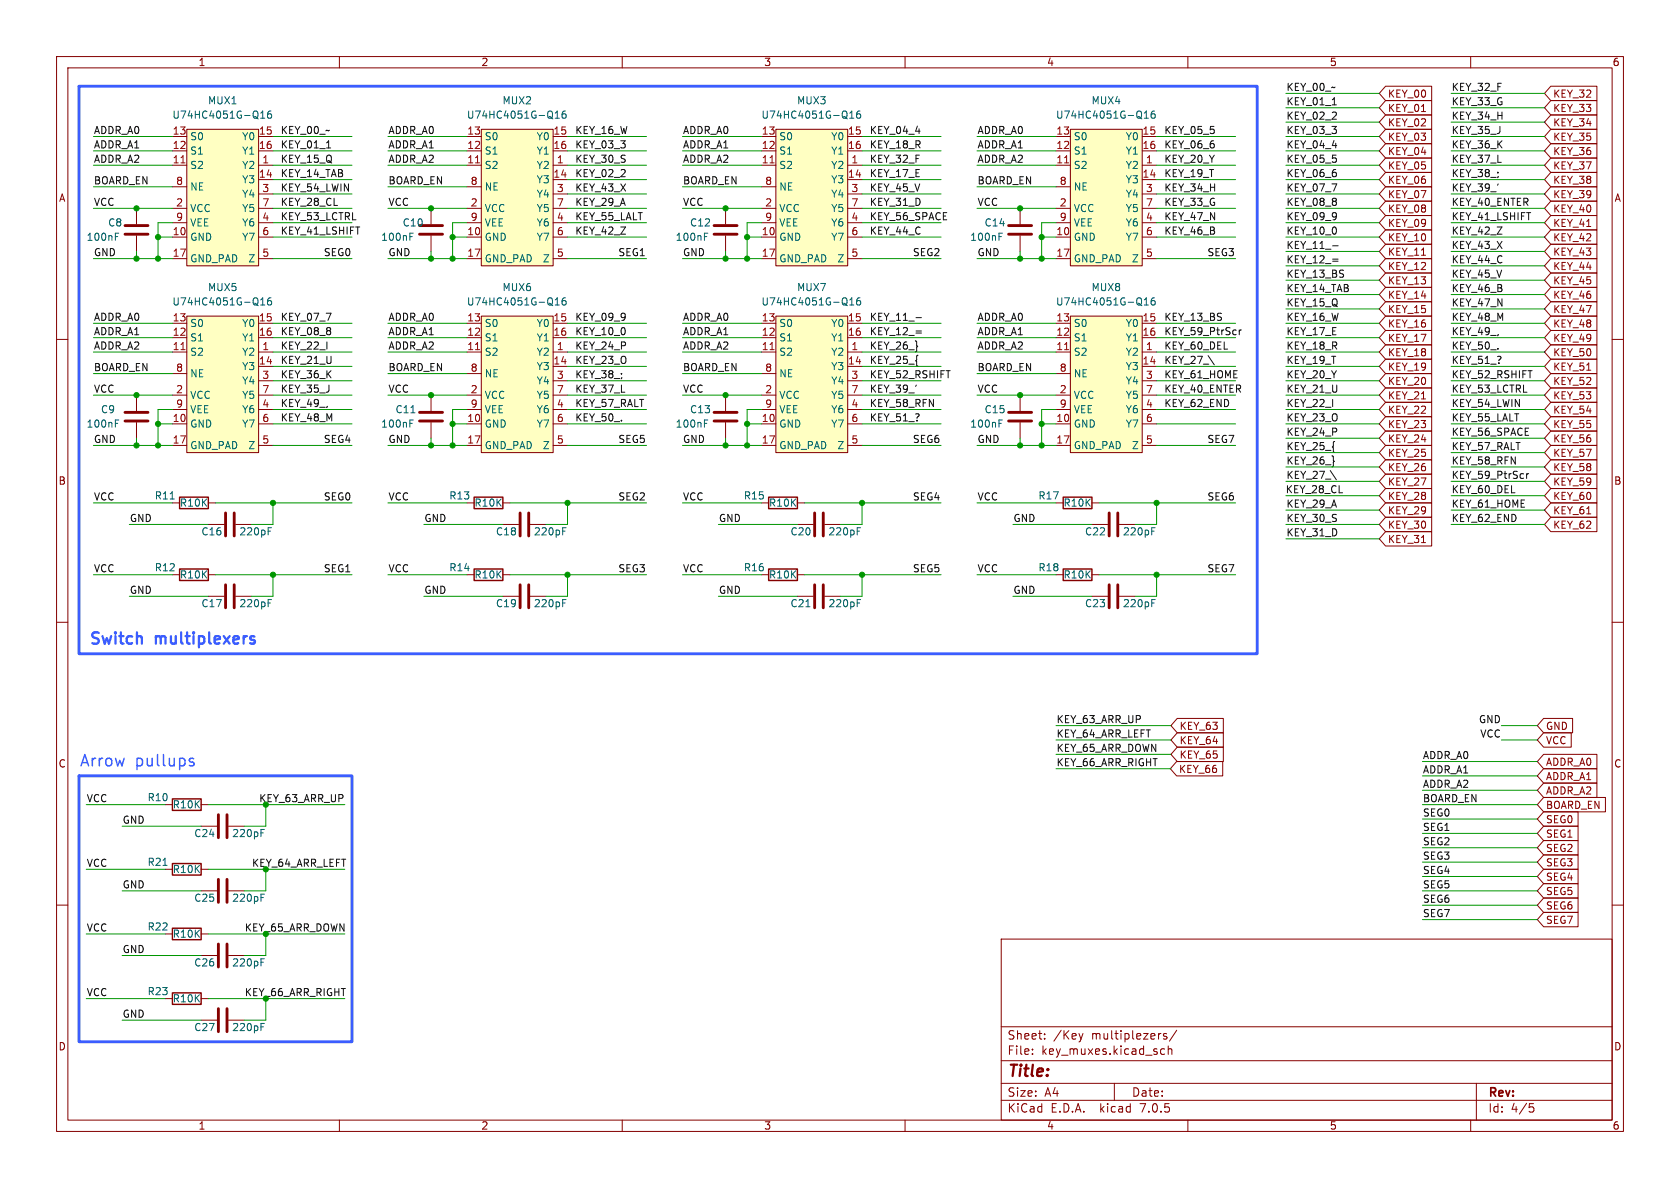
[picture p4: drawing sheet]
<svg xmlns="http://www.w3.org/2000/svg" width="297mm" height="210mm" viewBox="0 0 297 210" stroke-linecap="round" stroke-linejoin="round" font-family="sans-serif">
<g fill="none" stroke="#840000" stroke-width=".18">
<path d="M10 10h277v190h-277zM12 12h273v186h-273zM60 10v2M110 10v2M160 10v2M210 10v2M245 17.8h8.1v2.5h-8.1l-1.2-1.2zM245 15.2h8.1v2.6h-8.1l-1.2-1.3zM260 10v2M274.2 17.8h8.1v2.5h-8.1l-1.2-1.2zM274.2 15.2h8.1v2.6h-8.1l-1.2-1.3zM24.1 36.8v2.8"/>
<path d="M30.5 29.2h2.5M30.5 26.7h2.5M30.5 24.1h2.5M30.5 36.8h2.5M30.5 39.4h2.5M30.5 33h2.5M33 22.9h12.7v24.1h-12.7zM34.3 22.9h.1M38.1 22.9h.1M45.7 29.2h2.6M45.7 26.7h2.6M45.7 24.1h2.6"/>
<path d="M45.7 31.8h2.6M45.7 36.8h2.6M45.7 34.3h2.6M45.7 39.4h2.6M76.2 36.8v2.8M82.5 29.2h2.6M82.5 26.7h2.6M82.5 24.1h2.6M82.5 36.8h2.6M82.5 39.4h2.6M82.5 33h2.6M85.1 22.9h12.7v24.1h-12.7z"/>
<path d="M86.4 22.9h.1M90.2 22.9h.1M97.8 29.2h2.5M97.8 26.7h2.5M97.8 24.1h2.5M97.8 31.8h2.5M97.8 36.8h2.5M97.8 34.3h2.5M97.8 39.4h2.5M128.3 36.8v2.8M134.6 29.2h2.6M134.6 26.7h2.6"/>
<path d="M134.6 24.1h2.6M134.6 36.8h2.6M134.6 39.4h2.6M134.6 33h2.6M137.2 22.9h12.7v24.1h-12.7zM138.4 22.9h.1M142.2 22.9h.1M149.9 29.2h2.5M149.9 26.7h2.5M149.9 24.1h2.5M149.9 31.8h2.5M149.9 36.8h2.5"/>
<path d="M149.9 34.3h2.5M149.9 39.4h2.5M180.3 36.8v2.8M186.7 29.2h2.5M186.7 26.7h2.5M186.7 24.1h2.5M186.7 36.8h2.5M186.7 39.4h2.5M186.7 33h2.5M189.2 22.9h12.7v24.1h-12.7zM190.5 22.9h.1M194.3 22.9h.1"/>
<path d="M201.9 29.2h2.6M201.9 26.7h2.6M201.9 24.1h2.6M201.9 31.8h2.6M201.9 36.8h2.6M201.9 34.3h2.6M201.9 39.4h2.6M245 30.5h8.1v2.5h-8.1l-1.2-1.2zM245 22.9h8.1v2.5h-8.1l-1.2-1.3zM245 25.4h8.1v2.5h-8.1l-1.2-1.2zM245 33h8.1v2.6h-8.1l-1.2-1.3zM245 38.1h8.1v2.5h-8.1l-1.2-1.2z"/>
<path d="M245 35.6h8.1v2.5h-8.1l-1.2-1.3zM245 27.9h8.1v2.6h-8.1l-1.2-1.3zM245 20.3h8.1v2.6h-8.1l-1.2-1.3zM274.2 38.1h8.1v2.5h-8.1l-1.2-1.2zM274.2 30.5h8.1v2.5h-8.1l-1.2-1.2zM274.2 33h8.1v2.6h-8.1l-1.2-1.3zM274.2 27.9h8.1v2.6h-8.1l-1.2-1.3zM274.2 35.6h8.1v2.5h-8.1l-1.2-1.3zM274.2 25.4h8.1v2.5h-8.1l-1.2-1.2zM274.2 22.9h8.1v2.5h-8.1l-1.2-1.3zM274.2 20.3h8.1v2.6h-8.1l-1.2-1.3zM10 60h2"/>
<path d="M24.1 41.7v2.8M30.5 41.9h2.5M30.5 45.7h2.5M30.5 59.7h2.5M30.5 57.2h2.5M33 55.9h12.7v24.1h-12.7zM34.3 55.9h.1M38.1 55.9h.1M45.7 41.9h2.6M45.7 45.7h2.6M45.7 59.7h2.6M45.7 57.2h2.6"/>
<path d="M76.2 41.7v2.8M82.5 41.9h2.6M82.5 45.7h2.6M82.5 59.7h2.6M82.5 57.2h2.6M85.1 55.9h12.7v24.1h-12.7zM86.4 55.9h.1M90.2 55.9h.1M97.8 41.9h2.5M97.8 45.7h2.5M97.8 59.7h2.5M97.8 57.2h2.5"/>
<path d="M128.3 41.7v2.8M134.6 41.9h2.6M134.6 45.7h2.6M134.6 59.7h2.6M134.6 57.2h2.6M137.2 55.9h12.7v24.1h-12.7zM138.4 55.9h.1M142.2 55.9h.1M149.9 41.9h2.5M149.9 45.7h2.5M149.9 59.7h2.5M149.9 57.2h2.5"/>
<path d="M180.3 41.7v2.8M186.7 41.9h2.5M186.7 45.7h2.5M186.7 59.7h2.5M186.7 57.2h2.5M189.2 55.9h12.7v24.1h-12.7zM190.5 55.9h.1M194.3 55.9h.1M201.9 41.9h2.6M201.9 45.7h2.6M201.9 59.7h2.6M201.9 57.2h2.6"/>
<path d="M245 48.3h8.1v2.5h-8.1l-1.2-1.3zM245 53.3h8.1v2.6h-8.1l-1.2-1.3zM245 50.8h8.1v2.5h-8.1l-1.2-1.2zM245 58.4h8.1v2.6h-8.1l-1.2-1.3zM245 45.7h8.1v2.6h-8.1l-1.2-1.3zM245 40.6h8.1v2.6h-8.1l-1.2-1.3zM245 55.9h8.1v2.5h-8.1l-1.2-1.2zM245 43.2h8.1v2.5h-8.1l-1.2-1.2zM274.2 45.7h8.1v2.6h-8.1l-1.2-1.3zM274.2 43.2h8.1v2.5h-8.1l-1.2-1.2zM274.2 50.8h8.1v2.5h-8.1l-1.2-1.2zM274.2 48.3h8.1v2.5h-8.1l-1.2-1.3z"/>
<path d="M274.2 40.6h8.1v2.6h-8.1l-1.2-1.3zM274.2 55.9h8.1v2.5h-8.1l-1.2-1.2zM274.2 58.4h8.1v2.6h-8.1l-1.2-1.3zM274.2 53.3h8.1v2.6h-8.1l-1.2-1.3zM285 60h2M24.1 69.9v2.7M24.1 74.7v2.8M30.5 62.2h2.5M30.5 74.9h2.5M30.5 78.7h2.5M30.5 69.9h2.5M30.5 72.4h2.5"/>
<path d="M30.5 66h2.5M45.7 62.2h2.6M45.7 74.9h2.6M45.7 64.8h2.6M45.7 78.7h2.6M45.7 69.9h2.6M45.7 67.3h2.6M45.7 72.4h2.6M76.2 69.9v2.7M76.2 74.7v2.8M82.5 62.2h2.6M82.5 74.9h2.6"/>
<path d="M82.5 78.7h2.6M82.5 69.9h2.6M82.5 72.4h2.6M82.5 66h2.6M97.8 62.2h2.5M97.8 74.9h2.5M97.8 64.8h2.5M97.8 78.7h2.5M97.8 69.9h2.5M97.8 67.3h2.5M97.8 72.4h2.5M128.3 69.9v2.7"/>
<path d="M128.3 74.7v2.8M134.6 62.2h2.6M134.6 74.9h2.6M134.6 78.7h2.6M134.6 69.9h2.6M134.6 72.4h2.6M134.6 66h2.6M149.9 62.2h2.5M149.9 74.9h2.5M149.9 64.8h2.5M149.9 78.7h2.5M149.9 69.9h2.5"/>
<path d="M149.9 67.3h2.5M149.9 72.4h2.5M180.3 69.9v2.7M180.3 74.7v2.8M186.7 62.2h2.5M186.7 74.9h2.5M186.7 78.7h2.5M186.7 69.9h2.5M186.7 72.4h2.5M186.7 66h2.5M201.9 62.2h2.6M201.9 74.9h2.6"/>
<path d="M201.9 64.8h2.6M201.9 78.7h2.6M201.9 69.9h2.6M201.9 67.3h2.6M201.9 72.4h2.6M245 76.2h8.1v2.5h-8.1l-1.2-1.2zM245 68.6h8.1v2.5h-8.1l-1.2-1.2zM245 66h8.1v2.6h-8.1l-1.2-1.3zM245 71.1h8.1v2.6h-8.1l-1.2-1.3zM245 78.7h8.1v2.6h-8.1l-1.2-1.3zM245 73.7h8.1v2.5h-8.1l-1.2-1.3zM245 61h8.1v2.5h-8.1l-1.2-1.3z"/>
<path d="M245 63.5h8.1v2.5h-8.1l-1.2-1.2zM274.2 76.2h8.1v2.5h-8.1l-1.2-1.2zM274.2 73.7h8.1v2.5h-8.1l-1.2-1.3zM274.2 71.1h8.1v2.6h-8.1l-1.2-1.3zM274.2 68.6h8.1v2.5h-8.1l-1.2-1.2zM274.2 61h8.1v2.5h-8.1l-1.2-1.3zM274.2 66h8.1v2.6h-8.1l-1.2-1.3zM274.2 78.7h8.1v2.6h-8.1l-1.2-1.3zM274.2 63.5h8.1v2.5h-8.1l-1.2-1.2zM30.5 88.9h1.2M36.8 88.9h1.3M36.8 92.7h2.8"/>
<path d="M41.7 92.7h2.7M82.5 88.9h1.3M88.9 88.9h1.3M88.9 92.7h2.8M93.7 92.7h2.8M134.6 88.9h1.3M141 88.9h1.2M141 92.7h2.8M145.8 92.7h2.8M186.7 88.9h1.3M193 88.9h1.3M193 92.7h2.8"/>
<path d="M197.9 92.7h2.8M245 91.4h8.1v2.6h-8.1l-1.2-1.3zM245 94h8.1v2.5h-8.1l-1.2-1.2zM245 86.4h8.1v2.5h-8.1l-1.2-1.3zM245 81.3h8.1v2.5h-8.1l-1.2-1.2zM245 83.8h8.1v2.6h-8.1l-1.2-1.3zM245 88.9h8.1v2.5h-8.1l-1.2-1.2zM274.2 91.4h8.1v2.6h-8.1l-1.2-1.3zM274.2 81.3h8.1v2.5h-8.1l-1.2-1.2zM274.2 83.8h8.1v2.6h-8.1l-1.2-1.3zM274.2 88.9h8.1v2.5h-8.1l-1.2-1.2zM274.2 86.4h8.1v2.5h-8.1l-1.2-1.3z"/>
<path d="M10 110h2M30.5 101.6h1.2M36.8 101.6h1.3M36.8 105.4h2.8M41.7 105.4h2.7M82.5 101.6h1.3M88.9 101.6h1.3M88.9 105.4h2.8M93.7 105.4h2.8M134.6 101.6h1.3M141 101.6h1.2M141 105.4h2.8"/>
<path d="M145.8 105.4h2.8M186.7 101.6h1.3M193 101.6h1.3M193 105.4h2.8M197.9 105.4h2.8M285 110h2M208 134.6h8.2v2.6h-8.2l-1.1-1.3zM208.1 129.5h8.2v2.6h-8.2l-1.1-1.3zM208.1 132.1h8.2v2.5h-8.2l-1.1-1.2zM208.1 127h8.2v2.5h-8.2l-1.1-1.2zM272.9 133.3h9.4v2.6h-9.4l-1.1-1.3zM272.9 135.9h9.4v2.5h-9.4l-1.1-1.2z"/>
<path d="M272.9 127h5.1v2.5h-5.1l-1.1-1.2zM272.9 129.5h4.9v2.6h-4.9l-1.1-1.3zM272.9 138.4h9.4v2.6h-9.4l-1.1-1.3zM10 160h2M29.2 153.7h1.3M29.2 142.2h1.3M35.6 153.7h1.2M35.6 142.2h1.2M35.6 157.5h2.8M35.6 146.1h2.8M40.4 157.5h2.8M40.4 146.1h2.8"/>
<path d="M272.9 153.7h6.1v2.5h-6.1l-1.1-1.3zM272.9 141h10.9v2.5h-10.9l-1.1-1.3zM272.9 158.7h6.1v2.6h-6.1l-1.1-1.3zM272.9 146h6.1v2.6h-6.1l-1.1-1.3zM272.9 151.1h6.1v2.6h-6.1l-1.1-1.3zM272.9 143.5h6.1v2.6h-6.1l-1.1-1.3zM272.9 148.6h6.1v2.5h-6.1l-1.1-1.2zM272.9 156.2h6.1v2.6h-6.1l-1.1-1.3zM285 160h2M29.2 176.5h1.3M29.2 165.1h1.3M35.6 168.9h2.8"/>
<path d="M35.6 176.5h1.2M35.6 165.1h1.2M40.4 168.9h2.8M177 166h108v32h-108zM272.9 161.3h6.1v2.5h-6.1l-1.1-1.2zM35.6 180.3h2.8M40.4 180.3h2.8M60 198v2M110 198v2M160 198v2M177 194.5h108M177 191.5h108"/>
<path d="M177 187.5h108M177 181.5h108M182.5 186.3v.1M182.5 185.5v.1M184.7 183.6v.1M184.7 182.8v.1M190.7 182.7l.4 1M191.1 183.7l-.1 .4M191.5 182.7l-.4 1M197 191.5v3M205.9 185.5l-.4-.1-.3 .3v.4l.1 .2h.6M206.2 182.8l-.3-.1-.2 .2v.2l.5 .2v.3h-.5"/>
<path d="M206.5 185.5l.2-.1 .4 .1 .1 .9M206.5 184.9v1.5M208 182.1l-1.3 2M210 198v2M260 198v2M261 191.5v6.5M270.4 195.1h.7M270.5 195.7h.4l.3 .3-.2 .5-.5 .1"/>
</g>
<path d="M31.7 87.9h5.1v2h-5.1zM83.8 87.9h5.1v2h-5.1zM135.9 87.9h5.1v2h-5.1zM188 87.9h5v2h-5zM31.7 100.6h5.1v2h-5.1zM83.8 100.6h5.1v2h-5.1zM135.9 100.6h5.1v2h-5.1zM188 100.6h5v2h-5zM30.5 152.7h5.1v2h-5.1zM30.5 141.2h5.1v2.1h-5.1zM30.5 175.5h5.1v2h-5.1zM30.5 164.1h5.1v2h-5.1z" fill="none" stroke="#840000" stroke-width=".25"/>
<g fill="none" stroke="#840000" stroke-width=".51">
<path d="M22.1 39.9h4.1M74.2 39.9h4M126.2 39.9h4.1M178.3 39.9h4.1M22.1 41.4h4.1M74.2 41.4h4M126.2 41.4h4.1M178.3 41.4h4.1M22.1 74.4h4.1M22.1 72.9h4.1M74.2 74.4h4M74.2 72.9h4"/>
<path d="M126.2 74.4h4.1M126.2 72.9h4.1M178.3 74.4h4.1M178.3 72.9h4.1M39.9 90.7v4M41.4 90.7v4M91.9 90.7v4M93.5 90.7v4M144 90.7v4M145.5 90.7v4M196.1 90.7v4M197.6 90.7v4"/>
<path d="M39.9 103.4v4M41.4 103.4v4M91.9 103.4v4M93.5 103.4v4M144 103.4v4M145.5 103.4v4M196.1 103.4v4M197.6 103.4v4M38.6 144v4.1M38.6 155.4v4.1M40.1 144v4.1M40.1 155.4v4.1"/>
<path d="M38.6 166.9v4M38.6 178.3v4.1M40.1 166.9v4M40.1 178.3v4.1"/>
</g>
<g fill="none" stroke="#006464" stroke-width=".18">
<path d="M46.1 20l.3-.4v1.3M47.9 19.6l-.4 .1a.86 .86 0 0 0 0 1.2l.5-.1v-.4l-.2-.3-.4 .1-.1 .2M98.2 20l.3-.4v1.3M100 19.6l-.4 .1a.86 .86 0 0 0 0 1.2l.4-.1 .1-.4-.3-.3-.3 .1-.1 .2M150.2 20l.4-.4v1.3M152 19.6l-.3 .1a.86 .86 0 0 0 0 1.2l.4-.1 .1-.4-.3-.3-.3 .1-.2 .2M202.3 20l.4-.4v1.3M204.1 19.6l-.4 .1a.86 .86 0 0 0 0 1.2l.5-.1v-.4l-.2-.3-.4 .1-.1 .2M46.1 20.9h.7M98.2 20.9h.7M150.2 20.9h.7M202.3 20.9h.7"/>
<path d="M20.4 41.2h.6M46.1 53l.3-.4v1.3M46.1 53.9h.7M47.9 52.6l-.4 .1a.86 .86 0 0 0 0 1.2l.5-.1v-.4l-.2-.3-.4 .1-.1 .2M72.5 41.2h.6M98.2 53.9h.7M98.2 53l.3-.4v1.3M100 52.6l-.4 .1a.86 .86 0 0 0 0 1.2l.4-.1 .1-.4-.3-.3-.3 .1-.1 .2M124.5 41.2h.6M150.2 53.9h.7M150.2 53l.4-.4v1.3M152 52.6l-.3 .1a.86 .86 0 0 0 0 1.2l.4-.1 .1-.4-.3-.3-.3 .1-.2 .2"/>
<path d="M176.6 41.2h.6M202.3 53.9h.7M202.3 53l.4-.4v1.3M204.1 52.6l-.4 .1a.86 .86 0 0 0 0 1.2l.5-.1v-.4l-.2-.3-.4 .1-.1 .2M20.4 74.2h.6M72.5 74.2h.6M124.5 74.2h.6M176.6 74.2h.6M47.4 93.3h.6M99.5 93.3h.6M151.5 93.3h.6M203.6 93.3h.6"/>
<path d="M47.4 106h.6M99.5 106h.6M151.5 106h.6M203.6 106h.6M46.1 158.1h.6M46.1 146.6h.6M46.1 169.5h.6M46.1 180.9h.6"/>
</g>
<g fill="#ffffc2" stroke="#ffffc2" stroke-width=".18">
<path d="M33 22.9h12.7v24.1h-12.7z"/>
<path d="M85.1 55.9h12.7v24.1h-12.7z"/>
<path d="M137.2 22.9h12.7v24.1h-12.7z"/>
<path d="M85.1 22.9h12.7v24.1h-12.7z"/>
<path d="M189.2 55.9h12.7v24.1h-12.7z"/>
<path d="M189.2 22.9h12.7v24.1h-12.7z"/>
<path d="M137.2 55.9h12.7v24.1h-12.7z"/>
<path d="M33 55.9h12.7v24.1h-12.7z"/>
</g>
<path d="M32 28.8h.7M84.1 28.8h.7M136.1 28.8h.8M188.2 28.8h.7M32 61.8h.7M84.1 61.8h.7M136.1 61.8h.8M188.2 61.8h.7" fill="none" stroke="#a90000" stroke-width=".18"/>
<g fill="none" stroke="#0f0f0f" stroke-width=".18">
<path d="M235.5 18.5h.8M57.7 26.2h.8M161.9 56.2h1M161.9 58.5h1M161.9 58.9h1M219.1 58.3v.9M219.4 58.3l-.3 .3M235.6 45.8h1M235.6 46.2h1M235.6 43.5h1M162.2 64.7h.1M162.2 62.8h.1"/>
<path d="M213.6 62.9l1.1 1.6M235.9 80h.1M235.9 78h.1M235.2 83.2l1.1 1.6M269.9 83.7v.9M270.2 83.7l-.3 .3"/>
</g>
<path d="M44.5 113.1l.5 .1 .1 .3-.3 .3h-.4M44.5 112.5h.5" fill="none" stroke="#3b5dff" stroke-width=".4"/>
<path d="M14 15.2h208.2v100.4h-208.2zM14 137.2h48.2v47h-48.2z" fill="none" stroke="#3b5dff" stroke-width=".5"/>
<g fill="none" stroke="#009600" stroke-width=".18">
<path d="M227.3 19.1h16.5M227.3 16.5h16.5M256.5 19.1h16.5M256.5 16.5h16.5M16.5 36.8h14M16.5 24.1h14M16.5 26.7h14M16.5 29.2h14M16.5 33h14M30.5 39.4h-2.6v6.3M48.3 36.8h13.9M48.3 24.1h13.9"/>
<path d="M48.3 26.7h13.9M48.3 29.2h13.9M48.3 39.4h13.9M48.3 31.8h13.9M48.3 34.3h13.9M68.6 36.8h13.9M68.6 24.1h13.9M68.6 26.7h13.9M68.6 29.2h13.9M68.6 33h13.9M82.5 39.4h-2.5v6.3M100.3 36.8h14"/>
<path d="M100.3 24.1h14M100.3 26.7h14M100.3 29.2h14M100.3 39.4h14M100.3 31.8h14M100.3 34.3h14M120.6 36.8h14M120.6 24.1h14M120.6 26.7h14M120.6 29.2h14M120.6 33h14M134.6 39.4h-2.5v6.3"/>
<path d="M152.4 36.8h14M152.4 24.1h14M152.4 26.7h14M152.4 29.2h14M152.4 39.4h14M152.4 31.8h14M152.4 34.3h14M172.7 36.8h14M172.7 24.1h14M172.7 26.7h14M172.7 29.2h14M172.7 33h14"/>
<path d="M186.7 39.4h-2.6v6.3M204.5 36.8h13.9M204.5 24.1h13.9M204.5 26.7h13.9M204.5 29.2h13.9M204.5 39.4h13.9M204.5 31.8h13.9M204.5 34.3h13.9M227.3 36.8h16.5M227.3 24.1h16.5M227.3 26.7h16.5M227.3 29.2h16.5"/>
<path d="M227.3 39.4h16.5M227.3 31.8h16.5M227.3 34.3h16.5M227.3 21.6h16.5M256.5 36.8h16.5M256.5 24.1h16.5M256.5 26.7h16.5M256.5 29.2h16.5M256.5 39.4h16.5M256.5 31.8h16.5M256.5 34.3h16.5M256.5 21.6h16.5"/>
<path d="M16.5 45.7h14M16.5 59.7h14M16.5 57.2h14M24.1 44.5v1.2M27.9 41.9h2.6M48.3 45.7h13.9M48.3 59.7h13.9M48.3 57.2h13.9M48.3 41.9h13.9M68.6 45.7h13.9M68.6 59.7h13.9M68.6 57.2h13.9"/>
<path d="M76.2 44.5v1.2M80 41.9h2.5M100.3 45.7h14M100.3 59.7h14M100.3 57.2h14M100.3 41.9h14M120.6 45.7h14M120.6 59.7h14M120.6 57.2h14M128.3 44.5v1.2M132.1 41.9h2.5M152.4 45.7h14"/>
<path d="M152.4 59.7h14M152.4 57.2h14M152.4 41.9h14M172.7 45.7h14M172.7 59.7h14M172.7 57.2h14M180.3 44.5v1.2M184.1 41.9h2.6M204.5 45.7h13.9M204.5 59.7h13.9M204.5 57.2h13.9M204.5 41.9h13.9"/>
<path d="M227.3 59.7h16.5M227.3 57.2h16.5M227.3 41.9h16.5M227.3 49.5h16.5M227.3 44.5h16.5M227.3 47h16.5M227.3 54.6h16.5M227.3 52.1h16.5M256.5 59.7h16.5M256.5 57.2h16.5M256.5 41.9h16.5M256.5 49.5h16.5"/>
<path d="M256.5 44.5h16.5M256.5 47h16.5M256.5 54.6h16.5M256.5 52.1h16.5M16.5 62.2h14M16.5 69.9h14M16.5 66h14M16.5 78.7h14M24.1 77.5v1.2M27.9 74.9h2.6M30.5 72.4h-2.6v6.3M48.3 62.2h13.9"/>
<path d="M48.3 69.9h13.9M48.3 78.7h13.9M48.3 64.8h13.9M48.3 67.3h13.9M48.3 74.9h13.9M48.3 72.4h13.9M68.6 62.2h13.9M68.6 69.9h13.9M68.6 66h13.9M68.6 78.7h13.9M76.2 77.5v1.2M80 74.9h2.5"/>
<path d="M82.5 72.4h-2.5v6.3M100.3 62.2h14M100.3 69.9h14M100.3 78.7h14M100.3 64.8h14M100.3 67.3h14M100.3 74.9h14M100.3 72.4h14M120.6 62.2h14M120.6 69.9h14M120.6 66h14M120.6 78.7h14"/>
<path d="M128.3 77.5v1.2M132.1 74.9h2.5M134.6 72.4h-2.5v6.3M152.4 62.2h14M152.4 69.9h14M152.4 78.7h14M152.4 64.8h14M152.4 67.3h14M152.4 74.9h14M152.4 72.4h14M172.7 62.2h14M172.7 69.9h14"/>
<path d="M172.7 66h14M172.7 78.7h14M180.3 77.5v1.2M184.1 74.9h2.6M186.7 72.4h-2.6v6.3M204.5 62.2h13.9M204.5 69.9h13.9M204.5 78.7h13.9M204.5 64.8h13.9M204.5 67.3h13.9M204.5 74.9h13.9M204.5 72.4h13.9"/>
<path d="M227.3 62.2h16.5M227.3 69.9h16.5M227.3 64.8h16.5M227.3 67.3h16.5M227.3 74.9h16.5M227.3 72.4h16.5M227.3 77.5h16.5M256.5 62.2h16.5M256.5 69.9h16.5M256.5 64.8h16.5M256.5 67.3h16.5M256.5 74.9h16.5"/>
<path d="M256.5 72.4h16.5M256.5 77.5h16.5M16.5 88.9h14M22.9 92.7h13.9M38.1 88.9h24.1M48.3 88.9v3.8h-3.9M68.6 88.9h13.9M74.9 92.7h14M90.2 88.9h24.1M100.3 88.9v3.8h-3.8M120.6 88.9h14M127 92.7h14"/>
<path d="M142.2 88.9h24.2M152.4 88.9v3.8h-3.8M172.7 88.9h14M179.1 92.7h13.9M194.3 88.9h24.1M204.5 88.9v3.8h-3.8M227.3 92.7h16.5M227.3 87.6h16.5M227.3 85.1h16.5M227.3 80h16.5M227.3 90.2h16.5M227.3 95.3h16.5"/>
<path d="M227.3 82.6h16.5M256.5 92.7h16.5M256.5 87.6h16.5M256.5 85.1h16.5M256.5 80h16.5M256.5 90.2h16.5M256.5 82.6h16.5M16.5 101.6h14M22.9 105.4h13.9M38.1 101.6h24.1M48.3 101.6v3.8h-3.9M68.6 101.6h13.9"/>
<path d="M74.9 105.4h14M90.2 101.6h24.1M100.3 101.6v3.8h-3.8M120.6 101.6h14M127 105.4h14M142.2 101.6h24.2M152.4 101.6v3.8h-3.8M172.7 101.6h14M179.1 105.4h13.9M194.3 101.6h24.1M204.5 101.6v3.8h-3.8M186.7 128.3h20.3"/>
<path d="M186.7 130.8h20.3M186.7 135.9h20.3M186.7 133.4h20.3M251.5 134.6h20.3M251.5 139.7h20.3M251.5 137.2h20.3M265.4 128.3h6.4M265.4 130.8h6.4M15.2 142.2h14M15.2 153.7h14M21.6 157.5h14M21.6 146.1h14"/>
<path d="M36.8 142.2h24.2M36.8 153.7h24.2M47 153.7v3.8h-3.8M47 142.2v3.9h-3.8M251.5 157.5h20.3M251.5 154.9h20.3M251.5 142.2h20.3M251.5 149.9h20.3M251.5 147.3h20.3M251.5 144.8h20.3M251.5 152.4h20.3M15.2 176.5h14"/>
<path d="M15.2 165.1h14M21.6 168.9h14M36.8 176.5h24.2M36.8 165.1h24.2M47 165.1v3.8h-3.8M47 176.5v3.8h-3.8M251.5 160h20.3M251.5 162.6h20.3M21.6 180.3h14"/>
</g>
<g fill="#009600" stroke="#009600" stroke-width=".18">
<circle cx="128.3" cy="69.9" r=".46"/>
<circle cx="128.3" cy="45.7" r=".46"/>
<circle cx="132.1" cy="45.7" r=".46"/>
<circle cx="80" cy="41.9" r=".46"/>
<circle cx="24.1" cy="45.7" r=".46"/>
<circle cx="27.9" cy="45.7" r=".46"/>
<circle cx="24.1" cy="36.8" r=".46"/>
<circle cx="27.9" cy="41.9" r=".46"/>
<circle cx="80" cy="78.7" r=".46"/>
<circle cx="76.2" cy="78.7" r=".46"/>
<circle cx="76.2" cy="69.9" r=".46"/>
<circle cx="80" cy="74.9" r=".46"/>
<circle cx="80" cy="45.7" r=".46"/>
<circle cx="76.2" cy="45.7" r=".46"/>
<circle cx="76.2" cy="36.8" r=".46"/>
<circle cx="100.3" cy="101.6" r=".46"/>
<circle cx="100.3" cy="88.9" r=".46"/>
<circle cx="48.3" cy="101.6" r=".46"/>
<circle cx="48.3" cy="88.9" r=".46"/>
<circle cx="24.1" cy="69.9" r=".46"/>
<circle cx="27.9" cy="78.7" r=".46"/>
<circle cx="24.1" cy="78.7" r=".46"/>
<circle cx="27.9" cy="74.9" r=".46"/>
<circle cx="184.1" cy="74.9" r=".46"/>
<circle cx="180.3" cy="69.9" r=".46"/>
<circle cx="128.3" cy="36.8" r=".46"/>
<circle cx="132.1" cy="41.9" r=".46"/>
<circle cx="184.1" cy="78.7" r=".46"/>
<circle cx="180.3" cy="78.7" r=".46"/>
<circle cx="204.5" cy="88.9" r=".46"/>
<circle cx="204.5" cy="101.6" r=".46"/>
<circle cx="180.3" cy="36.8" r=".46"/>
<circle cx="180.3" cy="45.7" r=".46"/>
<circle cx="184.1" cy="41.9" r=".46"/>
<circle cx="184.1" cy="45.7" r=".46"/>
<circle cx="152.4" cy="88.9" r=".46"/>
<circle cx="152.4" cy="101.6" r=".46"/>
<circle cx="128.3" cy="78.7" r=".46"/>
<circle cx="132.1" cy="74.9" r=".46"/>
<circle cx="132.1" cy="78.7" r=".46"/>
</g>
<g font-size="2.8" fill="#3b5dff">
<text x="15.6" y="114.1">Switch</text>
<text x="27.3" y="114.1">multiplexers</text>
<text x="14" y="135.6">Arrow pullups</text>
</g>
<text font-size="2.8" fill="#840000" x="178" y="190.8">Title:</text>
<g font-size="2.1" fill="#840000">
<text x="178" y="183.9">Sheet:</text>
<text x="186.2" y="183.9">/Key</text>
<text x="192.9" y="183.9">multiplezers/</text>
<text x="178" y="186.6">File:</text>
<text x="184" y="186.6">key_muxes.kicad_sch</text>
<text x="178" y="196.8">KiCad</text>
<text x="178" y="194">Size:</text>
<text x="184.6" y="194">A4</text>
<text x="185.7" y="196.8">E.D.A.</text>
<text x="194.4" y="196.8">kicad</text>
<text x="200" y="194">Date:</text>
<text x="201.5" y="196.8">7.0.5</text>
<text x="263" y="194.2">Rev:</text>
<text x="263" y="196.8">Id:</text>
<text x="267" y="196.8">4/5</text>
</g>
<g font-size="1.8" fill="#840000">
<text x="35" y="11.8">1</text>
<text x="85" y="11.8">2</text>
<text x="135" y="11.8">3</text>
<text x="185" y="11.8">4</text>
<text x="235" y="11.8">5</text>
<text x="285" y="11.8">6</text>
<text x="245.3" y="17.4">KEY_00</text>
<text x="274.5" y="17.4">KEY_32</text>
<text x="245.3" y="20">KEY_01</text>
<text x="245.3" y="22.5">KEY_02</text>
<text x="274.5" y="20">KEY_33</text>
<text x="274.5" y="22.5">KEY_34</text>
<text x="245.3" y="25">KEY_03</text>
<text x="245.3" y="27.6">KEY_04</text>
<text x="274.5" y="27.6">KEY_36</text>
<text x="274.5" y="25">KEY_35</text>
<text x="10.4" y="35.8">A</text>
<text x="245.3" y="32.7">KEY_06</text>
<text x="245.3" y="35.2">KEY_07</text>
<text x="245.3" y="30.1">KEY_05</text>
<text x="274.5" y="32.7">KEY_38</text>
<text x="274.5" y="35.2">KEY_39</text>
<text x="274.5" y="30.1">KEY_37</text>
<text x="285.4" y="35.8">A</text>
<text x="245.3" y="40.3">KEY_09</text>
<text x="245.3" y="37.7">KEY_08</text>
<text x="274.5" y="40.3">KEY_41</text>
<text x="274.5" y="37.7">KEY_40</text>
<text x="245.3" y="47.9">KEY_12</text>
<text x="245.3" y="42.8">KEY_10</text>
<text x="245.3" y="45.4">KEY_11</text>
<text x="274.5" y="47.9">KEY_44</text>
<text x="274.5" y="45.4">KEY_43</text>
<text x="274.5" y="42.8">KEY_42</text>
<text x="245.3" y="50.4">KEY_13</text>
<text x="245.3" y="53">KEY_14</text>
<text x="274.5" y="53">KEY_46</text>
<text x="274.5" y="50.4">KEY_45</text>
<text x="245.3" y="55.5">KEY_15</text>
<text x="245.3" y="58.1">KEY_16</text>
<text x="274.5" y="58.1">KEY_48</text>
<text x="274.5" y="55.5">KEY_47</text>
<text x="245.3" y="60.6">KEY_17</text>
<text x="245.3" y="63.1">KEY_18</text>
<text x="245.3" y="65.7">KEY_19</text>
<text x="274.5" y="63.1">KEY_50</text>
<text x="274.5" y="65.7">KEY_51</text>
<text x="274.5" y="60.6">KEY_49</text>
<text x="245.3" y="70.8">KEY_21</text>
<text x="245.3" y="68.2">KEY_20</text>
<text x="274.5" y="70.8">KEY_53</text>
<text x="274.5" y="68.2">KEY_52</text>
<text x="245.3" y="73.3">KEY_22</text>
<text x="245.3" y="75.8">KEY_23</text>
<text x="274.5" y="75.8">KEY_55</text>
<text x="274.5" y="73.3">KEY_54</text>
<text x="245.3" y="78.4">KEY_24</text>
<text x="245.3" y="80.9">KEY_25</text>
<text x="245.3" y="83.5">KEY_26</text>
<text x="274.5" y="78.4">KEY_56</text>
<text x="274.5" y="83.5">KEY_58</text>
<text x="274.5" y="80.9">KEY_57</text>
<text x="10.3" y="85.8">B</text>
<text x="245.3" y="88.5">KEY_28</text>
<text x="245.3" y="86">KEY_27</text>
<text x="274.5" y="86">KEY_59</text>
<text x="274.5" y="88.5">KEY_60</text>
<text x="285.3" y="85.8">B</text>
<text x="245.3" y="93.6">KEY_30</text>
<text x="245.3" y="91.1">KEY_29</text>
<text x="274.5" y="93.6">KEY_62</text>
<text x="274.5" y="91.1">KEY_61</text>
<text x="245.3" y="96.2">KEY_31</text>
<text x="208.4" y="131.7">KEY_64</text>
<text x="208.4" y="129.2">KEY_63</text>
<text x="273.2" y="129.2">GND</text>
<text x="273.2" y="131.7">VCC</text>
<text x="10.3" y="135.8">C</text>
<text x="208.3" y="136.8">KEY_66</text>
<text x="208.4" y="134.3">KEY_65</text>
<text x="273.2" y="135.5">ADDR_A0</text>
<text x="285.3" y="135.8">C</text>
<text x="273.2" y="143.2">BOARD_EN</text>
<text x="273.2" y="138.1">ADDR_A1</text>
<text x="273.2" y="140.6">ADDR_A2</text>
<text x="273.2" y="148.2">SEG1</text>
<text x="273.2" y="145.7">SEG0</text>
<text x="273.2" y="155.9">SEG4</text>
<text x="273.2" y="153.3">SEG3</text>
<text x="273.2" y="150.8">SEG2</text>
<text x="273.2" y="160.9">SEG6</text>
<text x="273.2" y="158.4">SEG5</text>
<text x="273.2" y="163.5">SEG7</text>
<text x="10.3" y="185.8">D</text>
<text x="285.3" y="185.8">D</text>
<text x="35" y="199.8">1</text>
<text x="85" y="199.8">2</text>
<text x="135" y="199.8">3</text>
<text x="185" y="199.8">4</text>
<text x="235" y="199.8">5</text>
<text x="285" y="199.8">6</text>
</g>
<g font-size="1.8" fill="#0f0f0f">
<text x="227.3" y="16.2">KEY_00_~</text>
<text x="256.5" y="16.2">KEY_32_F</text>
<text x="16.5" y="23.8">ADDR_A0</text>
<text x="49.5" y="23.8">KEY_00_~</text>
<text x="68.6" y="23.8">ADDR_A0</text>
<text x="101.6" y="23.8">KEY_16_W</text>
<text x="120.6" y="23.8">ADDR_A0</text>
<text x="153.7" y="23.8">KEY_04_4</text>
<text x="172.7" y="23.8">ADDR_A0</text>
<text x="205.7" y="23.8">KEY_05_5</text>
<text x="227.3" y="23.8">KEY_03_3</text>
<text x="227.3" y="21.2">KEY_02_2</text>
<text x="227.3" y="18.7">KEY_01_1</text>
<text x="256.5" y="18.7">KEY_33_G</text>
<text x="256.5" y="21.2">KEY_34_H</text>
<text x="256.5" y="23.8">KEY_35_J</text>
<text x="16.5" y="26.3">ADDR_A1</text>
<text x="16.5" y="28.9">ADDR_A2</text>
<text x="49.5" y="26.3">KEY_01_1</text>
<text x="49.5" y="28.9">KEY_15_Q</text>
<text x="68.6" y="26.3">ADDR_A1</text>
<text x="68.6" y="28.9">ADDR_A2</text>
<text x="101.6" y="26.3">KEY_03_3</text>
<text x="101.6" y="28.9">KEY_30_S</text>
<text x="120.6" y="26.3">ADDR_A1</text>
<text x="120.6" y="28.9">ADDR_A2</text>
<text x="153.7" y="28.9">KEY_32_F</text>
<text x="153.7" y="26.3">KEY_18_R</text>
<text x="172.7" y="28.9">ADDR_A2</text>
<text x="172.7" y="26.3">ADDR_A1</text>
<text x="205.7" y="28.9">KEY_20_Y</text>
<text x="205.7" y="26.3">KEY_06_6</text>
<text x="227.3" y="26.3">KEY_04_4</text>
<text x="227.3" y="28.9">KEY_05_5</text>
<text x="256.5" y="26.3">KEY_36_K</text>
<text x="256.5" y="28.9">KEY_37_L</text>
<text x="16.5" y="32.7">BOARD_EN</text>
<text x="49.5" y="33.9">KEY_54_LWIN</text>
<text x="49.5" y="31.4">KEY_14_TAB</text>
<text x="68.6" y="32.7">BOARD_EN</text>
<text x="101.6" y="33.9">KEY_43_X</text>
<text x="101.6" y="31.4">KEY_02_2</text>
<text x="120.6" y="32.7">BOARD_EN</text>
<text x="153.7" y="31.4">KEY_17_E</text>
<text x="153.7" y="33.9">KEY_45_V</text>
<text x="172.7" y="32.7">BOARD_EN</text>
<text x="205.7" y="31.4">KEY_19_T</text>
<text x="205.7" y="33.9">KEY_34_H</text>
<text x="227.3" y="33.9">KEY_07_7</text>
<text x="227.3" y="31.4">KEY_06_6</text>
<text x="256.5" y="33.9">KEY_39_'</text>
<text x="256.5" y="31.4">KEY_38_;</text>
<text x="16.5" y="36.5">VCC</text>
<text x="49.5" y="36.5">KEY_28_CL</text>
<text x="49.5" y="41.6">KEY_41_LSHIFT</text>
<text x="49.5" y="39">KEY_53_LCTRL</text>
<text x="68.6" y="36.5">VCC</text>
<text x="101.6" y="36.5">KEY_29_A</text>
<text x="101.6" y="39">KEY_55_LALT</text>
<text x="101.6" y="41.6">KEY_42_Z</text>
<text x="120.6" y="36.5">VCC</text>
<text x="153.7" y="39">KEY_56_SPACE</text>
<text x="153.7" y="36.5">KEY_31_D</text>
<text x="153.7" y="41.6">KEY_44_C</text>
<text x="172.7" y="36.5">VCC</text>
<text x="205.7" y="41.6">KEY_46_B</text>
<text x="205.7" y="36.5">KEY_33_G</text>
<text x="205.7" y="39">KEY_47_N</text>
<text x="227.3" y="36.5">KEY_08_8</text>
<text x="227.3" y="39">KEY_09_9</text>
<text x="227.3" y="41.6">KEY_10_0</text>
<text x="256.5" y="39">KEY_41_LSHIFT</text>
<text x="256.5" y="36.5">KEY_40_ENTER</text>
<text x="256.5" y="41.6">KEY_42_Z</text>
<text x="16.5" y="45.4">GND</text>
<text x="57.1" y="45.4">SEG0</text>
<text x="68.6" y="45.4">GND</text>
<text x="109.2" y="45.4">SEG1</text>
<text x="120.6" y="45.4">GND</text>
<text x="161.3" y="45.4">SEG2</text>
<text x="172.7" y="45.4">GND</text>
<text x="213.4" y="45.4">SEG3</text>
<text x="227.3" y="46.6">KEY_12_=</text>
<text x="227.3" y="44.1">KEY_11_-</text>
<text x="256.5" y="46.6">KEY_44_C</text>
<text x="256.5" y="44.1">KEY_43_X</text>
<text x="227.3" y="49.2">KEY_13_BS</text>
<text x="227.3" y="51.7">KEY_14_TAB</text>
<text x="256.5" y="51.7">KEY_46_B</text>
<text x="256.5" y="49.2">KEY_45_V</text>
<text x="16.5" y="59.3">ADDR_A1</text>
<text x="16.5" y="56.8">ADDR_A0</text>
<text x="49.5" y="59.3">KEY_08_8</text>
<text x="49.5" y="56.8">KEY_07_7</text>
<text x="68.6" y="59.3">ADDR_A1</text>
<text x="68.6" y="56.8">ADDR_A0</text>
<text x="101.6" y="59.3">KEY_10_0</text>
<text x="101.6" y="56.8">KEY_09_9</text>
<text x="120.6" y="59.3">ADDR_A1</text>
<text x="120.6" y="56.8">ADDR_A0</text>
<text x="153.7" y="56.8">KEY_11_-</text>
<text x="153.7" y="59.3">KEY_12_=</text>
<text x="172.7" y="59.3">ADDR_A1</text>
<text x="172.7" y="56.8">ADDR_A0</text>
<text x="205.7" y="56.8">KEY_13_BS</text>
<text x="205.7" y="59.3">KEY_59_PtrScr</text>
<text x="227.3" y="59.3">KEY_17_E</text>
<text x="227.3" y="54.3">KEY_15_Q</text>
<text x="227.3" y="56.8">KEY_16_W</text>
<text x="256.5" y="54.3">KEY_47_N</text>
<text x="256.5" y="56.8">KEY_48_M</text>
<text x="256.5" y="59.3">KEY_49_,</text>
<text x="16.5" y="61.9">ADDR_A2</text>
<text x="16.5" y="65.7">BOARD_EN</text>
<text x="49.5" y="61.9">KEY_22_I</text>
<text x="49.5" y="64.4">KEY_21_U</text>
<text x="68.6" y="65.7">BOARD_EN</text>
<text x="68.6" y="61.9">ADDR_A2</text>
<text x="101.6" y="61.9">KEY_24_P</text>
<text x="101.6" y="64.4">KEY_23_O</text>
<text x="120.6" y="61.9">ADDR_A2</text>
<text x="120.6" y="65.7">BOARD_EN</text>
<text x="153.7" y="61.9">KEY_26_}</text>
<text x="153.7" y="64.4">KEY_25_{</text>
<text x="172.7" y="65.7">BOARD_EN</text>
<text x="172.7" y="61.9">ADDR_A2</text>
<text x="205.7" y="61.9">KEY_60_DEL</text>
<text x="205.7" y="64.4">KEY_27_\</text>
<text x="227.3" y="64.4">KEY_19_T</text>
<text x="227.3" y="61.9">KEY_18_R</text>
<text x="256.5" y="61.9">KEY_50_.</text>
<text x="256.5" y="64.4">KEY_51_?</text>
<text x="16.5" y="69.5">VCC</text>
<text x="49.5" y="67">KEY_36_K</text>
<text x="49.5" y="69.5">KEY_35_J</text>
<text x="68.6" y="69.5">VCC</text>
<text x="101.6" y="67">KEY_38_;</text>
<text x="101.6" y="69.5">KEY_37_L</text>
<text x="120.6" y="69.5">VCC</text>
<text x="153.7" y="67">KEY_52_RSHIFT</text>
<text x="153.7" y="69.5">KEY_39_'</text>
<text x="172.7" y="69.5">VCC</text>
<text x="205.7" y="69.5">KEY_40_ENTER</text>
<text x="205.7" y="67">KEY_61_HOME</text>
<text x="227.3" y="67">KEY_20_Y</text>
<text x="227.3" y="69.5">KEY_21_U</text>
<text x="256.5" y="69.5">KEY_53_LCTRL</text>
<text x="256.5" y="67">KEY_52_RSHIFT</text>
<text x="49.5" y="74.6">KEY_48_M</text>
<text x="49.5" y="72">KEY_49_,</text>
<text x="101.6" y="74.6">KEY_50_.</text>
<text x="101.6" y="72">KEY_57_RALT</text>
<text x="153.7" y="74.6">KEY_51_?</text>
<text x="153.7" y="72">KEY_58_RFN</text>
<text x="205.7" y="72">KEY_62_END</text>
<text x="227.3" y="72">KEY_22_I</text>
<text x="227.3" y="74.6">KEY_23_O</text>
<text x="227.3" y="77.1">KEY_24_P</text>
<text x="256.5" y="77.1">KEY_56_SPACE</text>
<text x="256.5" y="74.6">KEY_55_LALT</text>
<text x="256.5" y="72">KEY_54_LWIN</text>
<text x="16.5" y="78.4">GND</text>
<text x="57.1" y="78.4">SEG4</text>
<text x="68.6" y="78.4">GND</text>
<text x="109.2" y="78.4">SEG5</text>
<text x="120.6" y="78.4">GND</text>
<text x="161.3" y="78.4">SEG6</text>
<text x="172.7" y="78.4">GND</text>
<text x="213.4" y="78.4">SEG7</text>
<text x="227.3" y="82.2">KEY_26_}</text>
<text x="227.3" y="79.7">KEY_25_{</text>
<text x="256.5" y="82.2">KEY_58_RFN</text>
<text x="256.5" y="79.7">KEY_57_RALT</text>
<text x="16.5" y="88.6">VCC</text>
<text x="57.1" y="88.6">SEG0</text>
<text x="68.6" y="88.6">VCC</text>
<text x="109.2" y="88.6">SEG2</text>
<text x="120.6" y="88.6">VCC</text>
<text x="161.3" y="88.6">SEG4</text>
<text x="172.7" y="88.6">VCC</text>
<text x="213.4" y="88.6">SEG6</text>
<text x="227.2" y="87.3">KEY_28_CL</text>
<text x="227.3" y="89.8">KEY_29_A</text>
<text x="227.3" y="84.7">KEY_27_\</text>
<text x="256.5" y="87.3">KEY_60_DEL</text>
<text x="256.5" y="84.7">KEY_59_PtrScr</text>
<text x="256.5" y="89.8">KEY_61_HOME</text>
<text x="22.9" y="92.4">GND</text>
<text x="74.9" y="92.4">GND</text>
<text x="127" y="92.4">GND</text>
<text x="179.1" y="92.4">GND</text>
<text x="227.3" y="94.9">KEY_31_D</text>
<text x="227.3" y="92.4">KEY_30_S</text>
<text x="256.5" y="92.4">KEY_62_END</text>
<text x="16.5" y="101.3">VCC</text>
<text x="57.1" y="101.3">SEG1</text>
<text x="68.6" y="101.3">VCC</text>
<text x="109.2" y="101.3">SEG3</text>
<text x="120.6" y="101.3">VCC</text>
<text x="161.3" y="101.3">SEG5</text>
<text x="172.7" y="101.3">VCC</text>
<text x="213.4" y="101.3">SEG7</text>
<text x="22.9" y="105.1">GND</text>
<text x="74.9" y="105.1">GND</text>
<text x="127" y="105.1">GND</text>
<text x="179.1" y="105.1">GND</text>
<text x="186.7" y="127.9">KEY_63_ARR_UP</text>
<text x="186.7" y="130.5">KEY_64_ARR_LEFT</text>
<text x="261.4" y="127.9">GND</text>
<text x="261.7" y="130.5">VCC</text>
<text x="186.7" y="133">KEY_65_ARR_DOWN</text>
<text x="186.7" y="135.5">KEY_66_ARR_RIGHT</text>
<text x="251.5" y="134.3">ADDR_A0</text>
<text x="251.5" y="136.8">ADDR_A1</text>
<text x="15.2" y="141.9">VCC</text>
<text x="251.5" y="141.9">BOARD_EN</text>
<text x="251.5" y="139.4">ADDR_A2</text>
<text x="21.6" y="145.7">GND</text>
<text x="251.5" y="149.5">SEG2</text>
<text x="251.5" y="147">SEG1</text>
<text x="251.5" y="144.4">SEG0</text>
<text x="15.2" y="153.3">VCC</text>
<text x="251.5" y="154.6">SEG4</text>
<text x="251.5" y="152.1">SEG3</text>
<text x="21.6" y="157.1">GND</text>
<text x="251.5" y="159.7">SEG6</text>
<text x="251.5" y="157.1">SEG5</text>
<text x="15.2" y="164.8">VCC</text>
<text x="251.5" y="162.2">SEG7</text>
<text x="21.6" y="168.6">GND</text>
<text x="15.2" y="176.2">VCC</text>
<text x="21.6" y="180">GND</text>
</g>
<g font-size="1.8" fill="#006464">
<text x="30.4" y="21.1">U74HC4051G-Q16</text>
<text x="36.7" y="18.6">MUX1</text>
<text x="82.5" y="21.1">U74HC4051G-Q16</text>
<text x="88.8" y="18.6">MUX2</text>
<text x="134.6" y="21.1">U74HC4051G-Q16</text>
<text x="140.8" y="18.6">MUX3</text>
<text x="186.6" y="21.1">U74HC4051G-Q16</text>
<text x="192.9" y="18.6">MUX4</text>
<text x="33.5" y="27.5">S1</text>
<text x="33.5" y="25">S0</text>
<text x="42.8" y="25">Y0</text>
<text x="42.8" y="27.5">Y1</text>
<text x="85.6" y="27.5">S1</text>
<text x="85.6" y="25">S0</text>
<text x="94.9" y="25">Y0</text>
<text x="94.9" y="27.5">Y1</text>
<text x="137.7" y="27.5">S1</text>
<text x="137.7" y="25">S0</text>
<text x="146.9" y="25">Y0</text>
<text x="146.9" y="27.5">Y1</text>
<text x="189.7" y="27.5">S1</text>
<text x="189.7" y="25">S0</text>
<text x="199" y="25">Y0</text>
<text x="199" y="27.5">Y1</text>
<text x="33.5" y="30">S2</text>
<text x="33.5" y="33.8">NE</text>
<text x="42.8" y="30">Y2</text>
<text x="42.8" y="32.6">Y3</text>
<text x="42.8" y="35.1">Y4</text>
<text x="85.6" y="30">S2</text>
<text x="85.6" y="33.8">NE</text>
<text x="94.9" y="30">Y2</text>
<text x="94.9" y="32.6">Y3</text>
<text x="94.9" y="35.1">Y4</text>
<text x="137.7" y="30">S2</text>
<text x="137.7" y="33.8">NE</text>
<text x="146.9" y="30">Y2</text>
<text x="146.9" y="32.6">Y3</text>
<text x="146.9" y="35.1">Y4</text>
<text x="189.7" y="30">S2</text>
<text x="189.7" y="33.8">NE</text>
<text x="199" y="30">Y2</text>
<text x="199" y="32.6">Y3</text>
<text x="199" y="35.1">Y4</text>
<text x="19.1" y="40.2">C8</text>
<text x="33.5" y="37.7">VCC</text>
<text x="33.5" y="40.2">VEE</text>
<text x="42.8" y="40.2">Y6</text>
<text x="42.8" y="37.7">Y5</text>
<text x="71.1" y="40.2">C10</text>
<text x="85.6" y="37.7">VCC</text>
<text x="85.6" y="40.2">VEE</text>
<text x="94.9" y="40.2">Y6</text>
<text x="94.9" y="37.7">Y5</text>
<text x="121.9" y="40.2">C12</text>
<text x="137.7" y="37.7">VCC</text>
<text x="137.7" y="40.2">VEE</text>
<text x="146.9" y="40.2">Y6</text>
<text x="146.9" y="37.7">Y5</text>
<text x="174" y="40.2">C14</text>
<text x="189.7" y="37.7">VCC</text>
<text x="189.7" y="40.2">VEE</text>
<text x="199" y="40.2">Y6</text>
<text x="199" y="37.7">Y5</text>
<text x="15.2" y="42.7">100nF</text>
<text x="33.5" y="42.7">GND</text>
<text x="33.5" y="46.5">GND_PAD</text>
<text x="42.8" y="42.7">Y7</text>
<text x="43.9" y="46.5">Z</text>
<text x="67.3" y="42.7">100nF</text>
<text x="85.6" y="42.7">GND</text>
<text x="85.6" y="46.5">GND_PAD</text>
<text x="94.9" y="42.7">Y7</text>
<text x="95.9" y="46.5">Z</text>
<text x="119.4" y="42.7">100nF</text>
<text x="137.7" y="42.7">GND</text>
<text x="137.7" y="46.5">GND_PAD</text>
<text x="146.9" y="42.7">Y7</text>
<text x="148" y="46.5">Z</text>
<text x="171.5" y="42.7">100nF</text>
<text x="189.7" y="42.7">GND</text>
<text x="189.7" y="46.5">GND_PAD</text>
<text x="199" y="42.7">Y7</text>
<text x="200.1" y="46.5">Z</text>
<text x="36.7" y="51.6">MUX5</text>
<text x="88.8" y="51.6">MUX6</text>
<text x="140.8" y="51.6">MUX7</text>
<text x="192.9" y="51.6">MUX8</text>
<text x="30.4" y="54.2">U74HC4051G-Q16</text>
<text x="33.5" y="58">S0</text>
<text x="42.8" y="58">Y0</text>
<text x="82.5" y="54.2">U74HC4051G-Q16</text>
<text x="85.6" y="58">S0</text>
<text x="94.9" y="58">Y0</text>
<text x="134.6" y="54.2">U74HC4051G-Q16</text>
<text x="137.7" y="58">S0</text>
<text x="146.9" y="58">Y0</text>
<text x="186.6" y="54.2">U74HC4051G-Q16</text>
<text x="189.7" y="58">S0</text>
<text x="199" y="58">Y0</text>
<text x="33.5" y="63.1">S2</text>
<text x="33.5" y="60.5">S1</text>
<text x="42.8" y="63.1">Y2</text>
<text x="42.8" y="65.6">Y3</text>
<text x="42.8" y="60.5">Y1</text>
<text x="85.6" y="63.1">S2</text>
<text x="85.6" y="60.5">S1</text>
<text x="94.9" y="63.1">Y2</text>
<text x="94.9" y="65.6">Y3</text>
<text x="94.9" y="60.5">Y1</text>
<text x="137.7" y="63.1">S2</text>
<text x="137.7" y="60.5">S1</text>
<text x="146.9" y="63.1">Y2</text>
<text x="146.9" y="65.6">Y3</text>
<text x="146.9" y="60.5">Y1</text>
<text x="189.7" y="63.1">S2</text>
<text x="189.7" y="60.5">S1</text>
<text x="199" y="63.1">Y2</text>
<text x="199" y="65.6">Y3</text>
<text x="199" y="60.5">Y1</text>
<text x="33.5" y="70.7">VCC</text>
<text x="33.5" y="66.9">NE</text>
<text x="42.8" y="68.1">Y4</text>
<text x="42.8" y="70.7">Y5</text>
<text x="85.6" y="70.7">VCC</text>
<text x="85.6" y="66.9">NE</text>
<text x="94.9" y="68.1">Y4</text>
<text x="94.9" y="70.7">Y5</text>
<text x="137.7" y="70.7">VCC</text>
<text x="137.7" y="66.9">NE</text>
<text x="146.9" y="68.1">Y4</text>
<text x="146.9" y="70.7">Y5</text>
<text x="189.7" y="70.7">VCC</text>
<text x="189.7" y="66.9">NE</text>
<text x="199" y="68.1">Y4</text>
<text x="199" y="70.7">Y5</text>
<text x="15.2" y="75.8">100nF</text>
<text x="17.8" y="73.2">C9</text>
<text x="33.5" y="75.8">GND</text>
<text x="33.5" y="73.2">VEE</text>
<text x="42.8" y="73.2">Y6</text>
<text x="42.8" y="75.8">Y7</text>
<text x="67.3" y="75.8">100nF</text>
<text x="69.9" y="73.2">C11</text>
<text x="85.6" y="75.8">GND</text>
<text x="85.6" y="73.2">VEE</text>
<text x="94.9" y="73.2">Y6</text>
<text x="94.9" y="75.8">Y7</text>
<text x="119.4" y="75.8">100nF</text>
<text x="121.9" y="73.2">C13</text>
<text x="137.7" y="75.8">GND</text>
<text x="137.7" y="73.2">VEE</text>
<text x="146.9" y="73.2">Y6</text>
<text x="146.9" y="75.8">Y7</text>
<text x="171.5" y="75.8">100nF</text>
<text x="174" y="73.2">C15</text>
<text x="189.7" y="75.8">GND</text>
<text x="189.7" y="73.2">VEE</text>
<text x="199" y="73.2">Y6</text>
<text x="199" y="75.8">Y7</text>
<text x="33.5" y="79.6">GND_PAD</text>
<text x="43.9" y="79.6">Z</text>
<text x="85.6" y="79.6">GND_PAD</text>
<text x="95.9" y="79.6">Z</text>
<text x="137.7" y="79.6">GND_PAD</text>
<text x="148" y="79.6">Z</text>
<text x="189.7" y="79.6">GND_PAD</text>
<text x="200.1" y="79.6">Z</text>
<text x="27.3" y="88.5">R11</text>
<text x="31.7" y="89.7">R10K</text>
<text x="79.4" y="88.5">R13</text>
<text x="83.8" y="89.7">R10K</text>
<text x="131.4" y="88.5">R15</text>
<text x="135.9" y="89.7">R10K</text>
<text x="183.5" y="88.5">R17</text>
<text x="188" y="89.7">R10K</text>
<text x="35.5" y="94.8">C16</text>
<text x="42.3" y="94.8">220pF</text>
<text x="87.6" y="94.8">C18</text>
<text x="94.3" y="94.8">220pF</text>
<text x="139.7" y="94.8">C20</text>
<text x="146.4" y="94.8">220pF</text>
<text x="191.8" y="94.8">C22</text>
<text x="198.5" y="94.8">220pF</text>
<text x="27.3" y="101.2">R12</text>
<text x="79.4" y="101.2">R14</text>
<text x="131.4" y="101.2">R16</text>
<text x="183.5" y="101.2">R18</text>
<text x="31.7" y="102.4">R10K</text>
<text x="35.5" y="107.5">C17</text>
<text x="42.3" y="107.5">220pF</text>
<text x="83.8" y="102.4">R10K</text>
<text x="87.6" y="107.5">C19</text>
<text x="94.3" y="107.5">220pF</text>
<text x="135.9" y="102.4">R10K</text>
<text x="139.7" y="107.5">C21</text>
<text x="146.4" y="107.5">220pF</text>
<text x="188" y="102.4">R10K</text>
<text x="191.8" y="107.5">C23</text>
<text x="198.5" y="107.5">220pF</text>
<text x="26" y="141.8">R10</text>
<text x="30.5" y="143.1">R10K</text>
<text x="34.3" y="148.1">C24</text>
<text x="41" y="148.1">220pF</text>
<text x="26" y="153.2">R21</text>
<text x="30.5" y="154.5">R10K</text>
<text x="34.3" y="159.6">C25</text>
<text x="41" y="159.6">220pF</text>
<text x="26" y="164.7">R22</text>
<text x="30.5" y="165.9">R10K</text>
<text x="34.3" y="171">C26</text>
<text x="41" y="171">220pF</text>
<text x="26" y="176.1">R23</text>
<text x="30.5" y="177.4">R10K</text>
<text x="34.3" y="182.4">C27</text>
<text x="41" y="182.4">220pF</text>
</g>
<g font-size="1.8" fill="#a90000">
<text x="30.5" y="23.9">13</text>
<text x="45.7" y="23.9">15</text>
<text x="82.5" y="23.9">13</text>
<text x="97.8" y="23.9">15</text>
<text x="134.6" y="23.9">13</text>
<text x="149.9" y="23.9">15</text>
<text x="186.7" y="23.9">13</text>
<text x="201.9" y="23.9">15</text>
<text x="30.5" y="29">11</text>
<text x="30.5" y="26.4">12</text>
<text x="45.7" y="26.4">16</text>
<text x="46.3" y="29">1</text>
<text x="82.5" y="29">11</text>
<text x="82.5" y="26.4">12</text>
<text x="97.8" y="26.4">16</text>
<text x="98.4" y="29">1</text>
<text x="134.6" y="29">11</text>
<text x="134.6" y="26.4">12</text>
<text x="149.9" y="26.4">16</text>
<text x="150.5" y="29">1</text>
<text x="186.7" y="29">11</text>
<text x="186.7" y="26.4">12</text>
<text x="201.9" y="26.4">16</text>
<text x="202.5" y="29">1</text>
<text x="31.1" y="32.8">8</text>
<text x="45.7" y="31.5">14</text>
<text x="46.3" y="34">3</text>
<text x="83.2" y="32.8">8</text>
<text x="97.8" y="31.5">14</text>
<text x="98.4" y="34">3</text>
<text x="135.2" y="32.8">8</text>
<text x="149.9" y="31.5">14</text>
<text x="150.5" y="34">3</text>
<text x="187.3" y="32.8">8</text>
<text x="201.9" y="31.5">14</text>
<text x="202.5" y="34">3</text>
<text x="30.5" y="41.7">10</text>
<text x="31.1" y="36.6">2</text>
<text x="31.1" y="39.1">9</text>
<text x="46.3" y="39.1">4</text>
<text x="46.3" y="41.7">6</text>
<text x="46.3" y="36.6">7</text>
<text x="82.5" y="41.7">10</text>
<text x="83.2" y="36.6">2</text>
<text x="83.2" y="39.1">9</text>
<text x="98.4" y="39.1">4</text>
<text x="98.4" y="41.7">6</text>
<text x="98.4" y="36.6">7</text>
<text x="134.6" y="41.7">10</text>
<text x="135.2" y="36.6">2</text>
<text x="135.2" y="39.1">9</text>
<text x="150.5" y="39.1">4</text>
<text x="150.5" y="41.7">6</text>
<text x="150.5" y="36.6">7</text>
<text x="186.7" y="41.7">10</text>
<text x="187.3" y="36.6">2</text>
<text x="187.3" y="39.1">9</text>
<text x="202.5" y="39.1">4</text>
<text x="202.5" y="41.7">6</text>
<text x="202.5" y="36.6">7</text>
<text x="30.5" y="45.5">17</text>
<text x="46.3" y="45.5">5</text>
<text x="82.5" y="45.5">17</text>
<text x="98.4" y="45.5">5</text>
<text x="134.6" y="45.5">17</text>
<text x="150.5" y="45.5">5</text>
<text x="186.7" y="45.5">17</text>
<text x="202.5" y="45.5">5</text>
<text x="30.5" y="59.4">12</text>
<text x="30.5" y="56.9">13</text>
<text x="45.7" y="56.9">15</text>
<text x="45.7" y="59.4">16</text>
<text x="82.5" y="59.4">12</text>
<text x="82.5" y="56.9">13</text>
<text x="97.8" y="56.9">15</text>
<text x="97.8" y="59.4">16</text>
<text x="134.6" y="59.4">12</text>
<text x="134.6" y="56.9">13</text>
<text x="149.9" y="56.9">15</text>
<text x="149.9" y="59.4">16</text>
<text x="186.7" y="59.4">12</text>
<text x="186.7" y="56.9">13</text>
<text x="201.9" y="56.9">15</text>
<text x="201.9" y="59.4">16</text>
<text x="30.5" y="62">11</text>
<text x="31.1" y="65.8">8</text>
<text x="45.7" y="64.5">14</text>
<text x="46.3" y="62">1</text>
<text x="82.5" y="62">11</text>
<text x="83.2" y="65.8">8</text>
<text x="97.8" y="64.5">14</text>
<text x="98.4" y="62">1</text>
<text x="134.6" y="62">11</text>
<text x="135.2" y="65.8">8</text>
<text x="149.9" y="64.5">14</text>
<text x="150.5" y="62">1</text>
<text x="186.7" y="62">11</text>
<text x="187.3" y="65.8">8</text>
<text x="201.9" y="64.5">14</text>
<text x="202.5" y="62">1</text>
<text x="31.1" y="69.6">2</text>
<text x="46.3" y="67.1">3</text>
<text x="46.3" y="69.6">7</text>
<text x="83.2" y="69.6">2</text>
<text x="98.4" y="67.1">3</text>
<text x="98.4" y="69.6">7</text>
<text x="135.2" y="69.6">2</text>
<text x="150.5" y="67.1">3</text>
<text x="150.5" y="69.6">7</text>
<text x="187.3" y="69.6">2</text>
<text x="202.5" y="67.1">3</text>
<text x="202.5" y="69.6">7</text>
<text x="30.5" y="74.7">10</text>
<text x="31.1" y="72.1">9</text>
<text x="46.3" y="72.1">4</text>
<text x="46.3" y="74.7">6</text>
<text x="82.5" y="74.7">10</text>
<text x="83.2" y="72.1">9</text>
<text x="98.4" y="72.1">4</text>
<text x="98.4" y="74.7">6</text>
<text x="134.6" y="74.7">10</text>
<text x="135.2" y="72.1">9</text>
<text x="150.5" y="72.1">4</text>
<text x="150.5" y="74.7">6</text>
<text x="186.7" y="74.7">10</text>
<text x="187.3" y="72.1">9</text>
<text x="202.5" y="72.1">4</text>
<text x="202.5" y="74.7">6</text>
<text x="30.5" y="78.5">17</text>
<text x="46.3" y="78.5">5</text>
<text x="82.5" y="78.5">17</text>
<text x="98.4" y="78.5">5</text>
<text x="134.6" y="78.5">17</text>
<text x="150.5" y="78.5">5</text>
<text x="186.7" y="78.5">17</text>
<text x="202.5" y="78.5">5</text>
</g>
<g font-size="1.8" fill="#009600">
<text x="45.7" y="141.9">KEY_63_ARR_UP</text>
<text x="44.4" y="153.3">KEY_64_ARR_LEFT</text>
<text x="43.2" y="164.8">KEY_65_ARR_DOWN</text>
<text x="43.2" y="176.2">KEY_66_ARR_RIGHT</text>
</g>
</svg>
